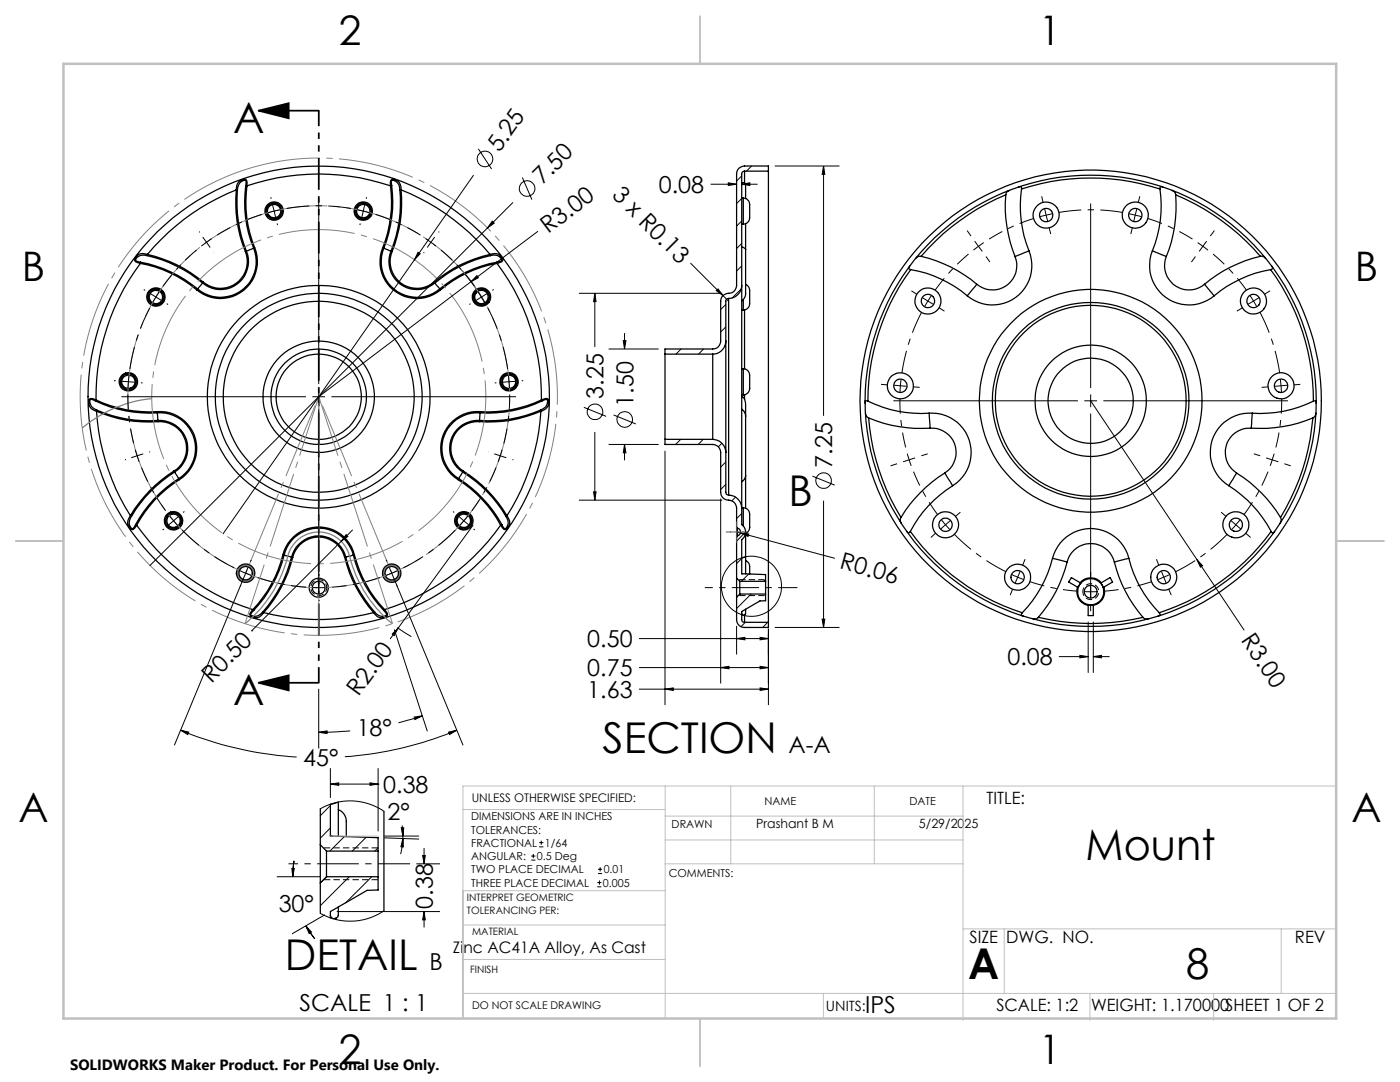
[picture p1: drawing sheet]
<svg xmlns="http://www.w3.org/2000/svg" width="279mm" height="216mm" viewBox="0 0 279 216" stroke-linecap="round" stroke-linejoin="round" font-family="sans-serif">
<g fill="none" stroke="#000" stroke-width=".25">
<path d="M47.2 37.9a44 44 0 0 0-17.8 12.9M47.2 37.9h.2M47.2 37.9a25.6 25.6 0 0 0 1.8 12.3M47.4 37.9a26.6 26.6 0 0 0 1.8 12.2M49 37l.3 .1M49 37v-1a1.6 1.6 0 0 0-1.6 1.9M49 37a24.1 24.1 0 0 0 1.6 12.5M49.3 37.1a44.6 44.6 0 0 1 28.6 0M49.3 37.1l-.1-1.1a1.39 1.39 0 0 0-2 1.3v.6M49.3 37.1a24.3 24.3 0 0 0 1.5 12.4M77.9 37.1l.1-1.1a1.28 1.28 0 0 1 1.9 .9l.1 1M77.9 37.1a25.3 25.3 0 0 1-1.5 12.4"/>
<path d="M78.2 37v-1a1.56 1.56 0 0 1 1.6 1.9M78.2 37l-.3 .1M78.2 37a25.1 25.1 0 0 1-1.6 12.5M79.8 37.9h.2M79.8 37.9a26 26 0 0 1-1.8 12.2M80 37.9a44 44 0 0 1 17.8 12.9M80 37.9a25.6 25.6 0 0 1-1.8 12.3M148 39.5h.3M148.3 39.5a1.72 1.72 0 0 1 1.3 2.3v1.1a1.43 1.43 0 0 1-1.3 1.8M148.3 39.5v5.2M148.6 36.5l.2 .3v2.8M148.6 34.1v2.4"/>
<path d="M148.6 34.1a.54 .54 0 0 0-.6 .6v22.2M148.6 36.5h-.4l-.2 .4M148.6 34.1h4.8M153.4 34.1v90.1M153.4 34.1v-1h-4.8a1.57 1.57 0 0 0-1.6 1.6v22.2a1.66 1.66 0 0 1-1.9 1.7l-.8 .4-.4 .8-.1 8.3a1.57 1.57 0 0 1-1.6 1.5h-9.5v1.1M200.7 38.9a27.4 27.4 0 0 0 1.9 12.3M200.7 38.9a45.2 45.2 0 0 0-16.9 12.3M201.4 38a.96 .96 0 0 0-.7 .9M203.3 37.3h.4l.2 .4M203.9 37.7a24 24 0 0 0 1.5 12.4M203.9 37.7a44.7 44.7 0 0 1 27.6 0M231.5 37.7a23.6 23.6 0 0 1-1.5 12.4"/>
<path d="M232.1 37.3h-.5l-.1 .4M233.9 38a.94 .94 0 0 1 .7 .9M234.6 38.9a26.8 26.8 0 0 1-1.8 12.3M234.6 38.9a45.2 45.2 0 0 1 16.9 12.3M28 52.6a44.6 44.6 0 0 0-8.8 27.2M28 52.6a24.2 24.2 0 0 1 11.3 5.3M28 52.3v.3M28 52.3a25.2 25.2 0 0 1 11.4 5.3M29.4 51a1.58 1.58 0 0 0-2.3 1l.9 .3M29.4 51a26.6 26.6 0 0 1 11 5.5M29.4 50.8a1.67 1.67 0 0 0-2.5 1.2 1.36 1.36 0 0 0 1.1 .6M29.4 50.8v.2"/>
<path d="M29.4 50.8a26 26 0 0 1 11.2 5.5M39.4 57.6l-.1 .3M40.4 56.5l-1 1.1M40.6 56.3l-.2 .2M49 50.2a5.4 5.4 0 0 1-1.9 6.3 5.4 5.4 0 0 1-6.5-.2M49.2 50.1l-.2 .1M49.2 50.1a5.6 5.6 0 0 1-1.9 6.6 5.6 5.6 0 0 1-6.9-.2M50.6 49.5a7.1 7.1 0 0 1-2.4 8.5 7.1 7.1 0 0 1-8.8-.4M50.6 49.5l-1.4 .6M50.8 49.5h-.2M50.8 49.5a7.4 7.4 0 0 1-2.5 8.7 7.4 7.4 0 0 1-9-.3M76.4 49.5a7.4 7.4 0 0 0 2.5 8.7 7.4 7.4 0 0 0 9-.3"/>
<path d="M76.4 49.5h.2M76.6 49.5a7.1 7.1 0 0 0 2.4 8.5 7.1 7.1 0 0 0 8.8-.4M76.6 49.5l1.4 .6M78 50.1a5.6 5.6 0 0 0 1.9 6.6 5.6 5.6 0 0 0 6.9-.2M78 50.1l.2 .1M78.2 50.2a5.3 5.3 0 0 0 1.8 6.3 5.3 5.3 0 0 0 6.6-.2M86.6 56.3l.2 .2M86.8 56.5l1 1.1M87.8 57.6l.1 .3M97.8 50.8a1.73 1.73 0 0 1 2.5 1.2l-.2 .2-.9 .4M97.8 50.8l.1 .2M97.8 50.8a25.8 25.8 0 0 0-11.2 5.5"/>
<path d="M97.9 51a1.59 1.59 0 0 1 2.2 .9l-.1 .2-.8 .2M97.9 51a26.1 26.1 0 0 0-11.1 5.5M99.2 52.3v.3M99.2 52.3a24.8 24.8 0 0 0-11.4 5.3M99.2 52.6a44.6 44.6 0 0 1 8.9 27.2M99.2 52.6a24.1 24.1 0 0 0-11.3 5.3M145.4 59.5v39.3M145.4 59.5a.54 .54 0 0 0-.5 .6v8M148 56.9a2.63 2.63 0 0 1-2.6 2.6M148 56.9v44.5M148 49.3l.6 .2 .2 .3M148 44.7h.3"/>
<path d="M148.3 59.8v2.1M148.8 49.8v8.6a1.78 1.78 0 0 1-.8 1.6M148.8 44.6v5.2M148.8 56.8a1.84 1.84 0 0 1 .8 2.1v1.2a1.43 1.43 0 0 1-1.3 1.8M181.5 53.1l-.1 .4 .4 .3M181.8 53.8a24 24 0 0 1 11.2 5.2M181.8 53.8a44.6 44.6 0 0 0-8.6 26.2M183.8 51.2a1.06 1.06 0 0 0-1.1 .4M183.8 51.2a26.2 26.2 0 0 1 11.1 5.5M194.9 56.7l-1.9 2.3M202.6 51.2a4.9 4.9 0 0 1-1.7 5.7 4.9 4.9 0 0 1-6-.2M205.4 50.1l-2.8 1.1"/>
<path d="M205.4 50.1a7.8 7.8 0 0 1-2.7 9.2 7.8 7.8 0 0 1-9.7-.3M230 50.1l2.8 1.1M230 50.1a7.9 7.9 0 0 0 2.7 9.2 7.9 7.9 0 0 0 9.6-.3M232.8 51.2a4.9 4.9 0 0 0 1.6 5.7 4.9 4.9 0 0 0 6-.2M240.4 56.7l1.9 2.3M251.5 51.2a26.6 26.6 0 0 0-11.1 5.5M251.5 51.2a.99 .99 0 0 1 1.1 .4M253.6 53.8a24.1 24.1 0 0 0-11.3 5.2M253.6 53.8a44 44 0 0 1 8.5 26.2M253.8 53.1l.2 .5-.4 .2M19.2 79.8l-1.1-.3a1.4 1.4 0 0 0 .6 2.3l.6 .3M19.2 79.8l-.2 .2"/>
<path d="M19.2 79.8a24.9 24.9 0 0 0 12.2 2.3M108.1 79.8l1-.3a1.32 1.32 0 0 1-.2 2.1l-1 .5M108.1 79.8l.1 .2M108.1 79.8a24.9 24.9 0 0 1-12.3 2.3M132.7 70.7v17M132.7 70.7h9.5M142.2 70.7v17M144.9 68.1a2.63 2.63 0 0 1-2.7 2.6M144.9 68.1v22.2M148 79.2h.3l.3 .5M148 61.9h.3M148 78.8h.3"/>
<path d="M148 73.6h.3M148.3 73.6a1.44 1.44 0 0 1 1.3 1.8v1.5a1.46 1.46 0 0 1-1.3 1.9M148.3 73.6v5.2M148.6 79.7l.2 .7v2.7M148.6 61.8v11.8M148.6 78.8v.9M19 80l-1-.3a1.4 1.4 0 0 0 .9 1.9l.4 .2M19 80a24.9 24.9 0 0 0 12.4 2.4M19.3 82.1a44 44 0 0 0 6.7 20.8M19.3 82.1a25.5 25.5 0 0 0 12.2 2M19.3 81.8v.3M19.3 81.8a25.7 25.7 0 0 0 12.2 2.1"/>
<path d="M31.4 82.1a7.4 7.4 0 0 1 7.5 5.1 7.4 7.4 0 0 1-3.1 8.5M31.4 82.4a7.1 7.1 0 0 1 7.3 4.9 7.1 7.1 0 0 1-3 8.2M31.4 82.1v.3M31.4 82.4l.1 1.5M31.5 83.9v.2M31.5 83.9a5.6 5.6 0 0 1 5.7 3.8 5.6 5.6 0 0 1-2.3 6.5M31.5 84.1a5.3 5.3 0 0 1 5.5 3.7 5.3 5.3 0 0 1-2.3 6.2M34.7 94a26.7 26.7 0 0 0-8.7 8.9M34.7 94l.2 .2M34.9 94.2a26.3 26.3 0 0 0-8.7 8.8M34.9 94.2l.8 1.3M35.7 95.5a25.1 25.1 0 0 0-8.6 9.2"/>
<path d="M35.7 95.5l.1 .2M35.8 95.7a24 24 0 0 0-8.5 9.1M91.4 95.7a24.3 24.3 0 0 1 8.5 9.1M91.5 95.5l-.1 .2M91.5 95.5a25.9 25.9 0 0 1 8.7 9.2M92.4 94.2a26.3 26.3 0 0 1 8.6 8.8M92.4 94.2l-.9 1.3M92.5 94a26.4 26.4 0 0 1 8.7 8.9M92.5 94l-.1 .2M95.7 84.1a5.3 5.3 0 0 0-5.5 3.7 5.3 5.3 0 0 0 2.3 6.2M95.7 83.9a5.6 5.6 0 0 0-5.7 3.8 5.6 5.6 0 0 0 2.4 6.5M95.7 83.9v.2"/>
<path d="M95.8 82.1a7.4 7.4 0 0 0-7.5 5.1 7.4 7.4 0 0 0 3.1 8.5M95.8 82.4a7.1 7.1 0 0 0-7.2 4.9 7.1 7.1 0 0 0 2.9 8.2M95.8 82.1v.3M95.8 82.4l-.1 1.5M107.8 81.8l.1 .3M107.8 81.8a25.5 25.5 0 0 1-12.1 2.1M107.9 82.1a44 44 0 0 1-6.7 20.8M107.9 82.1a25.5 25.5 0 0 1-12.2 2M108.2 80l.9-.3a1.62 1.62 0 0 1-1.3 2.1M108.2 80a24.9 24.9 0 0 1-12.4 2.4M132.7 87.7v1h9.5a1.57 1.57 0 0 1 1.6 1.6v7.9a1.66 1.66 0 0 0 1.9 1.6l.8 .5 .5 .8v4M132.7 87.7h9.5"/>
<path d="M142.2 87.7a2.69 2.69 0 0 1 2.7 2.6M144.9 90.3v7.9a.5 .5 0 0 0 .5 .6M145.4 98.8a2.69 2.69 0 0 1 2.6 2.6M148 81.6a1.81 1.81 0 0 1 .8 1.5M148.8 83.1v11.8M148.8 94.9v6.5M148.8 94.9l-.2 .7-.6 .5M172.7 82.4a1.03 1.03 0 0 0 .7 1M173.2 80a23.9 23.9 0 0 0 12.2 2.4M173.2 80h-.4l-.2 .5M173.4 83.4a27.5 27.5 0 0 0 12.2 2M173.4 83.4a44.6 44.6 0 0 0 6.4 19.9"/>
<path d="M185.4 82.4l.2 3M185.4 82.4a7.8 7.8 0 0 1 8 5.4 7.8 7.8 0 0 1-3.3 9.1M185.6 85.4a4.8 4.8 0 0 1 5 3.4 4.8 4.8 0 0 1-2.1 5.6M188.5 94.4a27 27 0 0 0-8.7 8.9M188.5 94.4l1.6 2.5M190.1 96.9a23.6 23.6 0 0 0-8.4 9.1M245.2 96.9a24.3 24.3 0 0 1 8.5 9.1M246.8 94.4l-1.6 2.5M246.8 94.4a26.7 26.7 0 0 1 8.8 8.9M249.7 85.4a4.8 4.8 0 0 0-5 3.4 4.8 4.8 0 0 0 2.1 5.6M249.9 82.4l-.2 3M249.9 82.4a7.8 7.8 0 0 0-8 5.4 7.8 7.8 0 0 0 3.3 9.1"/>
<path d="M262 83.4a27.5 27.5 0 0 1-12.3 2M262 83.4a44.6 44.6 0 0 1-6.4 19.9M262.1 80a23.7 23.7 0 0 1-12.2 2.4M262.1 80h.4l.2 .5M262.6 82.4l-.1 .5-.5 .5M26 102.9a1.66 1.66 0 0 0 .4 2.8l.6-.4 .3-.5M26 102.9l.2 .1M26.2 103a1.62 1.62 0 0 0 .2 2.5l.7-.8M27.1 104.7l.2 .1M27.3 104.8a44.4 44.4 0 0 0 23.1 16.8M56.4 110.7a24.7 24.7 0 0 1-6 10.9M56.4 110.7l.3 .1"/>
<path d="M56.4 110.7a7.4 7.4 0 0 1 7.2-5.5 7.4 7.4 0 0 1 7.1 5.5M56.7 110.8a24.8 24.8 0 0 1-6.1 11M56.7 110.8a7.1 7.1 0 0 1 6.9-5.4 7.1 7.1 0 0 1 6.9 5.4M56.7 110.8l1.5 .4M58.2 111.2a25.5 25.5 0 0 1-5.7 10.9M58.2 111.2h.2M58.2 111.2a5.6 5.6 0 0 1 5.4-4.3 5.6 5.6 0 0 1 5.4 4.3M58.4 111.2a25.9 25.9 0 0 1-5.8 11M58.4 111.2a5.3 5.3 0 0 1 5.2-4 5.3 5.3 0 0 1 5.2 4M68.8 111.2a25.9 25.9 0 0 0 5.8 11M69 111.2h-.2M69 111.2a26.1 26.1 0 0 0 5.8 10.9"/>
<path d="M70.5 110.8a23.9 23.9 0 0 0 6.1 11M70.5 110.8l-1.5 .4M70.7 110.7l-.2 .1M70.7 110.7a25.2 25.2 0 0 0 6.1 10.9M99.9 104.8a44.5 44.5 0 0 1-23.1 16.8M100.2 104.7l-.3 .1M101 103a1.67 1.67 0 0 1-.2 2.5l-.6-.8M101.2 102.9a1.68 1.68 0 0 1-.4 2.8 1.19 1.19 0 0 1-.9-.9M101.2 102.9l-.2 .1M147 119.2v4.4a1.57 1.57 0 0 0 1.6 1.6h4.8v-1M147 105.1l.2 .3M147 105.1v2.1"/>
<path d="M147 115.4v3.8M147 115.4l.6 .6M147 107.2v8.2M147.2 106.9l-.2 .3M147.2 105.4a.8 .8 0 0 1 .6 .8 .8 .8 0 0 1-.6 .7M147.2 105.4v1.5M147.6 116v2.5M147.6 116h5.2M147.6 118.5h5.2M147.6 118.5l-.6 .7M148 101.4v3.3a1.82 1.82 0 0 1 0 3v6.8M148 101.3h.3"/>
<path d="M148 114.5l4.8 .2v1.3M148 114.4l.2 .1M148.3 101.3a1.44 1.44 0 0 1 1.3 1.9v1.4a1.65 1.65 0 0 1-.8 1.8M148.3 101.3v3.7M148.8 106.2v4.8M148.8 111v3.5M148.8 111.9a1.67 1.67 0 0 1 .8 1.9v.7M148.8 111l-.8 .3M152.8 118.5v1.4h-1.1l-3.7 2.1v1.6a.5 .5 0 0 0 .6 .6M152.8 116v2.5M179.8 103.3a1.1 1.1 0 0 0 0 1.1M181 106l.3 .3 .4-.3"/>
<path d="M181.7 106a44.7 44.7 0 0 0 22.3 16.3M210 111.4a23.9 23.9 0 0 1-6 10.9M210 111.4l3 .7M210 111.4a7.9 7.9 0 0 1 7.7-6 7.9 7.9 0 0 1 7.6 6M213 112.1a26.8 26.8 0 0 1-5.8 11.1M213 112.1a4.9 4.9 0 0 1 4.7-3.6 4.9 4.9 0 0 1 4.7 3.6M213.8 115.3l1.9 1-.5 .9-1.9-1.1zM215.1 117.2a2.77 2.77 0 0 0 2.1 3.6M215.5 116.3a2.81 2.81 0 0 1 4.3 0M219.7 116.3l1.8-1 .5 .8-1.8 1.1zM220.3 117.2a2.77 2.77 0 0 1-2.1 3.6M222.4 112.1a27.3 27.3 0 0 0 5.7 11.1"/>
<path d="M225.3 111.4a23.6 23.6 0 0 0 6.1 10.9M225.3 111.4l-2.9 .7M253.7 106l.3 .3 .4-.3M253.7 106a44.7 44.7 0 0 1-22.3 16.3M255.6 103.3a1.03 1.03 0 0 1-.1 1.1M50.4 121.6l-.1 .1a.96 .96 0 0 0-.4 1 1.66 1.66 0 0 0 2.7-.5M50.4 121.6l.2 .2M50.6 121.8l-.5 .6v.3a1.64 1.64 0 0 0 2.4-.6M52.5 122.1l.1 .1M52.6 122.2a44.1 44.1 0 0 0 22 0M74.8 122.1l-.2 .1M76.6 121.8l.6 .9a1.54 1.54 0 0 1-2.4-.6"/>
<path d="M76.8 121.6a1.01 1.01 0 0 1 .5 1.2 1.7 1.7 0 0 1-2.7-.6M76.8 121.6l-.2 .2M148 122.4l.1 .3h.5M148.6 122.7v1.5M148.6 124.2h4.8M148.8 121.6v1l-.2 .1M204 122.3l-.2 .3 .4 .3M207.2 123.2a.9 .9 0 0 1-1.1 .3M207.2 123.2a44.8 44.8 0 0 0 20.9 0M217.2 120.7h1v2.1h-1zM228.1 123.2a.99 .99 0 0 0 1.1 .3M231.4 122.3l.1 .4-.4 .2"/>
<path d="M63.9 168.6v7.6M63.9 168.6l1.3 1.2M63.9 161.4v7.2M63.9 176.2v6M65.2 169.8v5.1M65.2 169.8h10.3M65.2 174.9h10.3M65.2 174.9l-1.3 1.3M65.9 160.5v6.3l9.6 .3v2.7M65.9 166.7l.4 .1M67.3 160.1l-1.4 .4M67.5 160v6.9"/>
<path d="M67.5 161.5a2.88 2.88 0 0 1 1.6 3.4v2M75.5 169.8v5.1M75.5 174.9v2.7l-2.2 .1-7.4 4.2v1.3M76.6 161.9v19.9M65.9 182.6l.3 .6 .4 .1 .5-.1M67.1 183.2v.3M67.5 182.7l-.1 .3-.3 .2M67.5 181v1.7"/>
<circle cx="31.1" cy="59.3" r="1.59"/>
<circle cx="31.1" cy="59.3" r="1.34"/>
<circle cx="31.1" cy="59.3" r="1.83"/>
<circle cx="54.7" cy="42.1" r="1.59"/>
<circle cx="54.7" cy="42.1" r="1.33"/>
<circle cx="54.7" cy="42.1" r="1.85"/>
<circle cx="72.5" cy="42.1" r="1.84"/>
<circle cx="72.5" cy="42.1" r="1.34"/>
<circle cx="72.5" cy="42.1" r="1.58"/>
<circle cx="96.1" cy="59.3" r="1.58"/>
<circle cx="96.1" cy="59.3" r="1.33"/>
<circle cx="96.1" cy="59.3" r="1.84"/>
<circle cx="208.8" cy="42.9" r="1.33"/>
<circle cx="208.8" cy="42.9" r="2.6"/>
<circle cx="226.6" cy="42.9" r="2.61"/>
<circle cx="226.6" cy="42.9" r="1.33"/>
<circle cx="25.6" cy="76.2" r="1.58"/>
<circle cx="25.6" cy="76.2" r="1.84"/>
<circle cx="25.6" cy="76.2" r="1.34"/>
<circle cx="63.6" cy="79.2" r="22.2"/>
<circle cx="63.6" cy="79.2" r="20.6"/>
<circle cx="63.6" cy="79.2" r="46"/>
<circle cx="63.6" cy="79.2" r="11.1"/>
<circle cx="63.6" cy="79.2" r="9.5"/>
<circle cx="63.6" cy="79.2" r="19.1"/>
<circle cx="63.6" cy="79.2" r="8.5"/>
<circle cx="101.6" cy="76.2" r="1.84"/>
<circle cx="101.6" cy="76.2" r="1.33"/>
<circle cx="101.6" cy="76.2" r="1.59"/>
<circle cx="179.7" cy="77" r="2.61"/>
<circle cx="179.7" cy="77" r="1.34"/>
<circle cx="185.2" cy="60.1" r="1.33"/>
<circle cx="185.2" cy="60.1" r="2.6"/>
<circle cx="217.7" cy="80" r="19.6"/>
<circle cx="217.7" cy="80" r="19.1"/>
<circle cx="217.7" cy="80" r="22.2"/>
<circle cx="217.7" cy="80" r="11.1"/>
<circle cx="217.7" cy="80" r="8.5"/>
<circle cx="217.7" cy="80" r="46"/>
<circle cx="217.7" cy="80" r="45"/>
<circle cx="250.2" cy="60.1" r="2.61"/>
<circle cx="250.2" cy="60.1" r="1.33"/>
<circle cx="255.7" cy="77" r="2.6"/>
<circle cx="255.7" cy="77" r="1.33"/>
<circle cx="34.6" cy="103.9" r="1.83"/>
<circle cx="34.6" cy="103.9" r="1.33"/>
<circle cx="34.6" cy="103.9" r="1.59"/>
<circle cx="49" cy="114.4" r="1.33"/>
<circle cx="49" cy="114.4" r="1.85"/>
<circle cx="49" cy="114.4" r="1.58"/>
<circle cx="63.6" cy="117.3" r="1.28"/>
<circle cx="63.6" cy="117.3" r="1.9"/>
<circle cx="78.2" cy="114.4" r="1.34"/>
<circle cx="78.2" cy="114.4" r="1.59"/>
<circle cx="78.2" cy="114.4" r="1.85"/>
<circle cx="92.6" cy="103.9" r="1.33"/>
<circle cx="92.6" cy="103.9" r="1.84"/>
<circle cx="92.6" cy="103.9" r="1.58"/>
<circle cx="188.7" cy="104.7" r="2.6"/>
<circle cx="188.7" cy="104.7" r="1.33"/>
<circle cx="203.1" cy="115.2" r="1.33"/>
<circle cx="203.1" cy="115.2" r="2.61"/>
<circle cx="217.7" cy="118.1" r="2.61"/>
<circle cx="217.7" cy="118.1" r="1.27"/>
<circle cx="232.2" cy="115.2" r="1.32"/>
<circle cx="232.3" cy="115.2" r="2.6"/>
<circle cx="246.6" cy="104.7" r="1.33"/>
<circle cx="246.6" cy="104.7" r="2.61"/>
</g>
<g fill="none" stroke="#000" stroke-width=".2">
<path d="M54 39.3l.1 .4M63.6 39.8v36.8M73.2 39.3l-.1 .4M94.5 35l-50 71.5M95.5 29.7l2.6 4M104.2 35.4l2 4.4M141.8 36.8h5.2M145.3 36.5l1.7 .3-1.7 .2zM148 36.8l1.6-.3v.5zM148 35.1l-1 1M148 39.6l-1 1M148 36.8h3.2"/>
<path d="M150 33.1l-1 1M154.6 33.1h12.9M164.4 33.1l.2 1.7h-.5zM164.4 33.1v49.9M207.9 39.2l.3 1.3M227.5 39.2l-.3 1.3M28.7 57.8l.3 .1M30 58.6l2.2 1.3M31.8 58.2l-1.3 2.2M39.7 46.3h.1M40.5 47.3l.7 1M41.2 48.3l-1 .8"/>
<path d="M41.2 48.3l.7 1.1M42.3 47.6l-1.1 .7M42.7 50.4h.1M54.4 40.9l.3 1.2M54.7 42.1l-1.2 .3M54.7 42.1l.3 1.3M55.3 44.6l.1 .3M56 41.8l-1.3 .3M71.3 41.8l2.4 .6M71.9 44.6l-.1 .3M72.8 40.9l-.6 2.5M83.4 50.3l.5 .3-1.2 1.3z"/>
<path d="M84.5 50.4h.1M84.9 47.6l1.1 .7M86 48.3l1 .8M86 48.3l-.7 1.1M86.7 47.3l-.7 1M87.5 46.3h.1M92 53.8a37 37 0 0 1 4.9 6.8M94 56.2l-30.4 23M95.2 55l.3 .4-1.5 .8zM95.4 58.2l.7 1.1M96.1 59.3l.6 1.1M96.1 59.3l-1.1 .6"/>
<path d="M97.2 58.6l-1.1 .7M97.3 45.5l-67.4 67.4M98.2 44.1l.4 .4-1.3 1zM98.5 57.8l-.3 .1M102.3 40.4l-5 5.1M107.3 46.2l-13.3 10M115.5 58.5h28.6M118.7 58.5l.3 1.7h-.5zM118.7 58.5v10.8M137.8 52.5l7.6 7.6M142.9 58l.4-.4 1 1.4zM147.9 57.7l-1.8 1.7"/>
<path d="M148 44.1l-1 1M148 48.6l-1 1M148 53.1l-1 1M181.9 58l1.1 .7M184.1 59.4l1.1 .7M185.9 59l-.7 1.1M193 46l.8 1.1M194.5 48.1l.8 1M195.3 49.1l-1 .8M195.3 49.1l.7 1.1M196.3 48.4l-1 .7M196.8 51.2l.8 1.1"/>
<path d="M208.5 41.7l.3 1.2M208.8 42.9l-1.3 .4M208.8 42.9l.3 1.3M209.4 45.4l.3 1.3M210 42.7l-1.2 .2M217.7 40.6v36.8M225.3 42.7l1.3 .2M226 45.4l-.3 1.3M226.6 42.9l1.2 .4M226.6 42.9l-.3 1.3M226.9 41.7l-.3 1.2M238.6 51.2l-.8 1.1"/>
<path d="M239 48.4l2.1 1.5M240.8 48.1l-1.5 2.1M242.4 46l-.9 1.1M249.5 59l.7 1.1M251.2 59.4l-1 .7M253.5 58l-1.2 .7M22.8 76h.3M24.2 79.2h36.9M24.3 76.1l1.3 .1M25.6 76.2l-.1 1.2M25.6 76.2l1.3 .1M25.8 74.9l-.2 1.3"/>
<path d="M28.2 76.4h.3M33.3 60.6l.2 .1M62.3 79.2h2.6M63.6 77.9v2.5M66.1 79.2h36.9M93.9 60.6l-.2 .1M99.1 76.4h-.4M101.5 74.9l.1 1.3M101.6 76.2l.1 1.2M101.6 76.2l-1.3 .1M102.8 76.1l-1.2 .1M104.4 76h-.3"/>
<path d="M121.5 69.6h9.9M124.4 68h.5l-.3 1.6zM124.6 66.5v3.1M135.9 69.6l-1 1.1M140.4 69.6l-1 1.1M144.9 60.7l-1.1 1.1M144.9 65.2l-1.1 1.1M175.8 76.7l1.4 .1M178.3 80h36.8M178.4 76.9l2.5 .2M179.8 75.7l-.2 2.5M182.2 77.2l1.4 .1"/>
<path d="M185.2 60.1l-.7 1.1M185.2 60.1l1.1 .6M187.4 61.4l1.1 .7M216.4 80h2.5M217.7 78.7v2.5M217.7 80l21.2 31.7M220.2 80h36.8M248 61.4l-1.2 .7M250.2 60.1l.6 1.1M250.2 60.1l-1.1 .6M253.1 77.2l-1.3 .1M255.6 75.7l.1 2.5"/>
<path d="M256.9 76.9l-2.5 .2M259.5 76.7l-1.3 .1M24.9 91.7h.1M27 89.7l.8 2.4M28.6 90.6l-2.4 .7M29.8 90.2h.1M63.6 81.7v36.8M97.4 90.2h.1M98.6 90.6l2.4 .7M100.2 89.7l-.8 2.4M102.3 91.7h.1M115.5 99.8h28.6"/>
<path d="M116.5 81.3l4.5 1.8M118.5 98.1h.5l-.3 1.7zM118.7 86.2v13.6M121.5 88.7h9.9M122.4 82.8l4.5 1.8M124.6 88.7l.3 1.6h-.5zM124.6 88.7v3.2M132.7 90v50.7M135.9 87.7l-1.1 1M140.3 87.7l-1 1M143.8 99.5v36.9M144.1 88.4l-.7 .7"/>
<path d="M144.9 92.2l-1.1 1M144.9 96.7l-1.1 1M146.8 99.2l-.8 .7M162.1 95l4.5 1.8M164.4 99.9v25.3M179 92.5l-1.3 .5M181.1 90.5l.8 2.5M182.6 91.4l-2.4 .7M185.1 90.6l-1.2 .3M217.7 82.5v36.8M250.2 90.6l1.3 .3M252.7 91.4l1.2 .4"/>
<path d="M253.9 91.8l-.4 1.2M253.9 91.8l1.2 .3M254.3 90.5l-.4 1.3M256.3 92.5l1.3 .5M32.7 105.6l-.2 .2M33.8 102.9l.8 1M34.6 103.9l.9 1M34.6 103.9l-.9 .8M35.6 103.1l-1 .8M36.8 102.1l-.3 .2M47.9 113.9l1.1 .5M48 116.7l-.1 .3"/>
<path d="M49 114.4l1.2 .4M49 114.4l-14.2 34.3M49.5 113.2l-.5 1.2M50.1 111.7l-.1 .3M62.3 117.3h2.6M63.6 119.8h.1M63.6 114.7h.1M69.1 106.7l.3 .3-1.3 1zM70.3 105.8l-20.1 20.1M77.1 111.7l.1 .3M77.7 113.2l14.7 35.5M79.2 116.7l.1 .3"/>
<path d="M79.3 113.9l-2.3 .9M90.4 102.1l.2 .2M91.6 103.1l1 .8M92.6 103.9l-.9 1M92.6 103.9l1 .8M93.4 102.9l-.8 1M94.4 104.8l-15 20.5M94.5 105.6l.3 .2M147 106.2l.8 .2M147.8 106.4l1.6 .1-.1 .5zM147.8 106.4l18.8 5M148 102.5l-1 1"/>
<path d="M148 111.4l-1 1.1M148.8 106.2l-1.8 1.8M149.4 114.5l-1.4 1.5M149.9 118.5l-2.9 2.9M152.8 115.7l-.4 .3M186.8 106.4l-1 .8M187.9 103.8l.8 .9M188.7 104.7l.8 1M188.7 104.7l-1 .9M189.7 103.9l-1 .8M191.7 102.2l-1.1 .9M201.9 114.7l1.2 .5"/>
<path d="M202.1 117.5l-.5 1.2M203.1 115.2l1.2 .4M203.1 115.2l-.5 1.1M203.6 114l-.5 1.2M204.6 111.6l-.5 1.2M216.4 118h2.5M230.8 111.6l.5 1.2M231.8 114l.5 1.2M232.3 115.2l-1.2 .4M232.3 115.2l.4 1.1M233.2 117.5l.6 1.2M233.4 114.7l-1.1 .5"/>
<path d="M238.9 111.7l1.1 1.2-.4 .3zM238.9 111.7l9.4 14M243.7 102.2l1 .9M245.7 103.9l.9 .8M246.6 104.7l-.8 1M246.6 104.7l1 .9M247.4 103.8l-.8 .9M248.6 106.4l1 .8M50.2 125.9h.1M63.6 137.5v11.8M78.3 126.5l1.1-1.2-.7 1.5zM78.7 125.7l6.6 20.2"/>
<path d="M79.3 125.2l2.8 1.8M79.4 125.3l-1.5 2.2M127.5 137.5h25.9M127.5 133.2h25.9M127.5 127.4h25.9M132.7 137.5l1.7-.2v.5zM143.8 133.2l1.7-.2v.5zM147 127.4l1.7-.2v.5zM147 124.9v5.7M148.7 124.2l-.8 .9M151.7 137.3l1.7 .2-1.7 .3zM151.7 133l1.7 .2-1.7 .3z"/>
<path d="M151.7 127.2l1.7 .2-1.7 .3zM153.2 124.2l-1 1M153.4 125.4v15.3M154.6 125.2h12.9M164.1 123.5h.5l-.2 1.7zM211.4 131h5.8M215.5 130.8l1.7 .2-1.7 .3zM217.2 124.1v10.1M217.7 120.6v1.4M218.2 131l1.6-.2v.5zM218.2 124.1v10.1M218.2 131h3.2"/>
<path d="M36.1 145.7l1.6 .4-.2 .5zM36.1 145.7a72.1 72.1 0 0 0 23.1 5.4M63.6 146.1l1.7-.3v.6zM65.9 156.5l1.7-.3v.5zM65.9 153.3v5.9M65.9 156.5h9.6M69.9 145.8l-6.3 .3M73.8 156.2l1.7 .3-1.7 .2zM75.5 156.5h.1M75.5 153.3v12.6M82.7 143.1l1.6-.3-1.5 .8zM84.3 142.8l-4.8 1.4"/>
<path d="M89.5 146.1l1.7-.4-1.5 .9zM91.2 145.7a70.5 70.5 0 0 1-22.4 5.3M55.2 174.9h8.7M58.2 173.3h.5l-.3 1.6zM58.7 171.8l-.3 3.1M63.9 161.4l1.3-.7 1.9-.6 1.7-.3h1.7l1.9 .3 1.3 .3 1.4 .6 1.5 .9M65.2 174.9l-1.3 1.3M65.9 160.7l-2 2.1M65.9 165.2l-2 2.1M68.8 166.9l-3 2.9M69.7 174.9l-5.8 5.8M73.1 167.1l-2.8 2.7"/>
<path d="M74.2 174.9l-5.2 5.3M75.5 169.2l-.7 .6M76.7 167.2l6.9 .2M76.8 166.8h6.8M80.1 165.2h.5l-.2 1.6zM80.3 164.7l.1 2.1M80.4 167.3l.1 1.7-.5-.1zM80.4 166.8v.5M80.4 167.3l-.1 1.2-.4 1.9M83.1 172.4h4.7M84.3 170.7h.6l-.3 1.7zM84.6 169.2v3.2"/>
<path d="M106 171.6h.9M106 170.8h.9M106.4 170.4v.8M107.6 169h.8M107.6 168.1h.8M108 167.7v.9M119.2 177h.8M119.2 176.1h.8M119.3 174.3h.9M119.3 173.5h.9M119.6 175.7v.8M119.8 173v.9"/>
<path d="M61 184.7l1.2 1.3-.5 .3zM61 184.7l1.8 2.6M64.8 182.5l-6.5 3.8M67.2 181.9h20.6M76.6 181.8l-1.2 .7-1.7 .7-2 .5-1.8 .1-1.8-.1-1.6-.4-2.6-1.1M84.6 181.9l.3 1.7h-.6zM84.6 181.9v3.2"/>
<circle cx="96.8" cy="31.7" r="1.55"/>
<circle cx="105.2" cy="37.6" r="1.56"/>
<circle cx="118.7" cy="82.2" r="1.55"/>
<circle cx="124.7" cy="83.7" r="1.56"/>
<circle cx="164.4" cy="95.9" r="1.56"/>
<circle cx="150" cy="117" r="6"/>
</g>
<path d="M51.6 22.1l6-1.5v3zM51.6 22.1h12M51.6 136.2l6-1.4v3zM51.6 136.2h12" fill="none" stroke="#000" stroke-width=".35"/>
<g fill="none" stroke="#808080" stroke-width=".25">
<path d="M30.3 79.6a25.1 25.1 0 0 0-13.9 5.8M48.9 124.5a26.2 26.2 0 0 0 8.9-14.5 6.4 6.4 0 0 1 6.7-3.8 6.4 6.4 0 0 1 5.5 5.5 25.6 25.6 0 0 0 8.3 12.8"/>
<circle cx="49" cy="114.4" r="1.59"/>
<circle cx="78.2" cy="114.4" r="1.59"/>
</g>
<path d="M52.5 42.7a38.1 38.1 0 0 0-15.3 63.9 38.1 38.1 0 0 0 63.2-17.6 38.1 38.1 0 0 0-46-46.8l-1.9 .5" fill="none" stroke="#808080" stroke-width=".2" stroke-dasharray="15.2 1.3 1.3 1.3" stroke-dashoffset="2.2" stroke-linecap="butt"/>
<path d="M49.7 33.6a47.6 47.6 0 0 0-19.2 79.8 47.6 47.6 0 0 0 79.1-21.9 47.6 47.6 0 0 0-57.5-58.6l-2.4 .7" fill="none" stroke="#808080" stroke-width=".2" stroke-dasharray="15.2 1.3 1.3 1.3" stroke-dashoffset=".9" stroke-linecap="butt"/>
<path d="M53.9 47.3a33.3 33.3 0 0 0-13.4 55.8 33.3 33.3 0 0 0 55.3-15.3 33.3 33.3 0 0 0-40.2-41l-1.7 .5M63.6 79.2l-14.6 35.2M63.6 79.2l14.6 35.2M63.6 79.2v38.1" fill="none" stroke="#808080" stroke-width=".2" stroke-dasharray="15.2 1.3 1.3 1.3" stroke-dashoffset="-1.9" stroke-linecap="butt"/>
<path d="M65.2 117.3a1.59 1.59 0 0 1-2.3 1.4 1.59 1.59 0 0 1-.2-2.8 1.59 1.59 0 0 1 2.5 1.2v.2M216.1 118.1a1.59 1.59 0 0 0 2.3 1.4 1.59 1.59 0 0 0 .2-2.8 1.59 1.59 0 0 0-2.5 1.2v.2" fill="none" stroke="#000" stroke-width=".2" stroke-dasharray="1.3 .6" stroke-dashoffset=".4" stroke-linecap="butt"/>
<g fill="none" stroke="#000" stroke-width=".2" stroke-dasharray="15.2 1.3 1.3 1.3" stroke-dashoffset="12.2" stroke-linecap="butt">
<path d="M39.2 49.9a38.1 38.1 0 0 0-6.7 7.2M52.3 42.8a38.1 38.1 0 0 0-9 4.1M83.9 46.9a38.1 38.1 0 0 0-8.9-4.1M94.7 57.1a38.1 38.1 0 0 0-6.7-7.2M193.3 50.7a38.1 38.1 0 0 0-6.7 7.2M206.3 43.6a38.1 38.1 0 0 0-8.9 4.1M238 47.7a38.1 38.1 0 0 0-9-4.1M248.8 57.9a38.1 38.1 0 0 0-6.7-7.2M25.5 78.7a38.1 38.1 0 0 0 1.2 9.8M179.6 79.5a38.1 38.1 0 0 0 1.2 9.8M28.2 93.3a38.1 38.1 0 0 0 4.9 8.6M100.6 88.5a38.1 38.1 0 0 0 1.1-9.8"/>
<path d="M182.3 94.1a38.1 38.1 0 0 0 4.8 8.6M254.6 89.3a38.1 38.1 0 0 0 1.2-9.8M51.4 115.2a38.1 38.1 0 0 0 9.7 2M66.2 117.2a38.1 38.1 0 0 0 9.6-2M94.2 101.9a38.1 38.1 0 0 0 4.8-8.6M205.5 116a38.1 38.1 0 0 0 9.7 2M220.2 118a38.1 38.1 0 0 0 9.7-2M248.2 102.7a38.1 38.1 0 0 0 4.9-8.6"/>
</g>
<path d="M70 41.6a38.1 38.1 0 0 0-12.8 0M224.1 42.4a38.1 38.1 0 0 0-12.8 0M29.9 61.5a38.1 38.1 0 0 0-4 12.1M101.3 73.6a38.1 38.1 0 0 0-3.9-12.1M184 62.3a38.1 38.1 0 0 0-4 12.1M255.4 74.4a38.1 38.1 0 0 0-4-12.1M36.4 105.8a38.1 38.1 0 0 0 10.3 7.5M80.5 113.3a38.1 38.1 0 0 0 10.4-7.5M190.4 106.6a38.1 38.1 0 0 0 10.4 7.5M234.6 114.1a38.1 38.1 0 0 0 10.3-7.5" fill="none" stroke="#000" stroke-width=".2" stroke-dasharray="15.2 1.3 1.3 1.3" stroke-dashoffset="10.7" stroke-linecap="butt"/>
<path d="M140.7 117.3h6.9" fill="none" stroke="#000" stroke-width=".2" stroke-dasharray="15.2 1.3 1.3 1.3" stroke-dashoffset="13.7" stroke-linecap="butt"/>
<path d="M159.1 117.3h-11.5" fill="none" stroke="#000" stroke-width=".2" stroke-dasharray="15.2 1.3 1.3 1.3" stroke-dashoffset="11.4" stroke-linecap="butt"/>
<path d="M63.6 22.1v114.1" fill="none" stroke="#000" stroke-width=".35" stroke-dasharray="6.3 1.3 1.3 1.3 1.3 1.3" stroke-dashoffset="3.2" stroke-linecap="butt"/>
<path d="M63.6 79.2v47.6M63.6 79.2l14.7 45.2M63.6 79.2l-14.7 45.2" fill="none" stroke="#808080" stroke-width=".2" stroke-dasharray="15.2 1.3 1.3 1.3" stroke-dashoffset="2.9" stroke-linecap="butt"/>
<path d="M57.6 172.4h7.6" fill="none" stroke="#000" stroke-width=".2" stroke-dasharray="15.2 1.3 1.3 1.3" stroke-dashoffset="13.3" stroke-linecap="butt"/>
<path d="M81.8 172.4h-16.6" fill="none" stroke="#000" stroke-width=".2" stroke-dasharray="15.2 1.3 1.3 1.3" stroke-dashoffset="8.8" stroke-linecap="butt"/>
<path d="M64.6 169.2h10.9M64.6 175.5h10.9" fill="none" stroke="#000" stroke-width=".2" stroke-dasharray="1.3 .6" stroke-dashoffset="-.1" stroke-linecap="butt"/>
<path d="M147.3 115.7h5.5M147.3 118.8h5.5" fill="none" stroke="#000" stroke-width=".2" stroke-dasharray="1.3 .6" stroke-dashoffset="-.2" stroke-linecap="butt"/>
<g fill="none" stroke="#c0c0c0" stroke-width=".2">
<path d="M132.8 156.8v46.4M145.8 156.8v15.6M174.5 156.8v15.6M192.2 156.8v46.8M266.7 156.8h-174.3v46.4M65.9 166.8h9.6M92.4 161.5h40.4M92.4 177.7h40.4M132.8 167.6h59.4M132.8 162.8h59.4M132.8 172.4h59.4M92.4 198.2h174.3"/>
<path d="M92.4 191.5h40.4M92.4 184.6h40.4M164.3 198.2v5M192.2 185.3h74.5M200.4 185.3v12.9M217.5 198.2v5.4M242.2 198.2v5.4M255.7 185.3v12.9"/>
</g>
<path d="M139.7 3.2v9.5M3.1 107.9h9.6M266.7 107.9h9.5M139.7 203.2v9.6" fill="none" stroke="#c0c0c0" stroke-width=".25"/>
<path d="M12.7 12.7h254v190.5h-254z" fill="none" stroke="#c0c0c0" stroke-width=".5"/>
<path d="M144.9 106.2h4.1M147 104.1v4.1" fill="none" stroke="#808000" stroke-width=".2"/>
<g fill="#000">
<path d="M83.4 50.3l.5 .3-1.2 1.3zM95.2 55l.3 .4-1.5 .8zM98.2 44.1l.4 .4-1.3 1zM142.9 58l.4-.4 1 1.4zM69.1 106.7l.3 .3-1.3 1zM147.8 106.4l1.6 .1-.1 .5zM238.9 111.7l1.1 1.2-.4 .3zM78.3 126.5l1.1-1.2-.7 1.5z"/>
<path d="M51.6 22.1l6-1.5v3zM51.6 136.2l6-1.4v3z"/>
<path d="M148 36.8l1.6-.3v.5zM145.3 36.5l1.7 .3-1.7 .2zM73.8 156.2l1.7 .3-1.7 .2zM65.9 156.5l1.7-.3v.5z"/>
<path d="M118.7 58.5l.3 1.7h-.5zM118.5 98.1h.5l-.3 1.7zM164.4 33.1l.2 1.7h-.5zM164.1 123.5h.5l-.2 1.7z"/>
<path d="M124.6 88.7l.3 1.6h-.5zM124.4 68h.5l-.3 1.6zM84.6 181.9l.3 1.7h-.6zM84.3 170.7h.6l-.3 1.7z"/>
<path d="M132.7 137.5l1.7-.2v.5zM151.7 137.3l1.7 .2-1.7 .3zM143.8 133.2l1.7-.2v.5zM151.7 133l1.7 .2-1.7 .3zM147 127.4l1.7-.2v.5zM151.7 127.2l1.7 .2-1.7 .3z"/>
<path d="M215.5 130.8l1.7 .2-1.7 .3zM218.2 131l1.6-.2v.5z"/>
<path d="M36.1 145.7l1.6 .4-.2 .5zM89.5 146.1l1.7-.4-1.5 .9z"/>
<path d="M63.6 146.1l1.7-.3v.6zM82.7 143.1l1.6-.3-1.5 .8zM80.4 167.3l.1 1.7-.5-.1zM80.1 165.2h.5l-.2 1.6z"/>
<path d="M58.2 173.3h.5l-.3 1.6zM61 184.7l1.2 1.3-.5 .3z"/>
</g>
<g font-size="8.5">
<text x="46.6" y="26.5">A</text>
<text x="157.3" y="101">B</text>
<text x="46.6" y="140.7">A</text>
<text x="120.3" y="150.3">SECTION</text>
<text x="216.7" y="171.6">Mount</text>
<text x="56.8" y="193.5">DETAIL</text>
<text x="193.2" y="195.4">A</text>
<text x="236.7" y="195.4">8</text>
</g>
<g font-size="8.1">
<text x="67.6" y="8.9">2</text>
<text x="207.3" y="8.9">1</text>
<text x="4.4" y="56.1">B</text>
<text x="270.4" y="56.1">B</text>
<text x="3.7" y="164.1">A</text>
<text x="269.7" y="164.1">A</text>
<text x="67.6" y="212.4">2</text>
<text x="207.3" y="212.4">1</text>
</g>
<g font-size="4.7">
<text x="99.7" y="30.6" transform="rotate(-55 99.7 30.6)">5.25</text>
<text x="108.2" y="37" transform="rotate(-45 108.2 37)">7.50</text>
<text x="122" y="39.2" transform="rotate(45 122 39.2)">3 x R0.13</text>
<text x="131.5" y="38.5">0.08</text>
<text x="109.4" y="46.8" transform="rotate(-37 109.4 46.8)">R3.00</text>
<text x="120.5" y="79.6" transform="rotate(-90 120.5 79.6)">3.25</text>
<text x="126.4" y="81.1" transform="rotate(-90 126.4 81.1)">1.50</text>
<text x="166.1" y="93.3" transform="rotate(-90 166.1 93.3)">7.25</text>
<text x="167.4" y="113.4" transform="rotate(15 167.4 113.4)">R0.06</text>
<text x="117.2" y="129.2">0.50</text>
<text x="247.5" y="127.8" transform="rotate(56 247.5 127.8)">R3.00</text>
<text x="42.2" y="136.4" transform="rotate(-45 42.2 136.4)">R0.50</text>
<text x="117.2" y="135">0.75</text>
<text x="201.1" y="132.8">0.08</text>
<text x="71.6" y="139.1" transform="rotate(-54 71.6 139.1)">R2.00</text>
<text x="117.2" y="139.3">1.63</text>
<text x="71.2" y="146.9">18°</text>
<text x="60.5" y="152.9">45°</text>
<text x="157.4" y="150.3">A-A</text>
<text x="76.5" y="158.2">0.38</text>
<text x="77.3" y="163.7">2°</text>
<text x="55.6" y="181.9">30°</text>
<text x="86.4" y="181.3" transform="rotate(-90 86.4 181.3)">0.38</text>
<text x="85.7" y="193.5">B</text>
<text x="59.8" y="201.7">SCALE 1 : 1</text>
<text x="172.7" y="202.2">IPS</text>
</g>
<g font-size="3.4">
<text x="196.9" y="160.4">TITLE:</text>
<text x="193.5" y="188.1">SIZE</text>
<text x="200.8" y="188.1">DWG. NO.</text>
<text x="258.4" y="188.1">REV</text>
<text x="198.8" y="201.7">SCALE: 1:2</text>
<text x="217.7" y="201.8">WEIGHT: 1.170000SHEET 1 OF 2</text>
</g>
<text font-size="3.2" x="90.4" y="190.1">Zinc AC41A Alloy, As Cast</text>
<text font-size="3" x="14" y="213.5">SOLIDWORKS Maker Product. For Personal Use Only.</text>
<text font-size="2.8" x="164.8" y="201.7">UNITS:</text>
<g font-size="2.5">
<text x="150.9" y="165.3">Prashant B M</text>
<text x="183.4" y="165.3">5/29/2025</text>
</g>
<text font-size="2.4" x="94.1" y="160">UNLESS OTHERWISE SPECIFIED:</text>
<g font-size="2.2">
<text x="152.6" y="160.6">NAME</text>
<text x="181.5" y="160.6">DATE</text>
<text x="94" y="163.7">DIMENSIONS ARE IN INCHES</text>
<text x="94" y="166.3">TOLERANCES:</text>
<text x="134" y="165.3">DRAWN</text>
<text x="94" y="171.6">ANGULAR:</text>
<text x="94" y="169">FRACTIONAL</text>
<text x="107.2" y="171.6">0.5 Deg</text>
<text x="108.8" y="169">1/64</text>
<text x="94" y="176.9">THREE PLACE DECIMAL</text>
<text x="94" y="174.3">TWO PLACE DECIMAL</text>
<text x="120.3" y="176.9">0.005</text>
<text x="120.5" y="174.3">0.01</text>
<text x="133.5" y="175">COMMENTS:</text>
</g>
<text font-size="2.1" x="94.2" y="201.4">DO NOT SCALE DRAWING</text>
<g font-size="2">
<text x="93.2" y="179.8">INTERPRET GEOMETRIC</text>
<text x="93.2" y="182.3">TOLERANCING PER:</text>
<text x="94.2" y="186.5">MATERIAL</text>
<text x="93.8" y="194.1">FINISH</text>
</g>
</svg>
